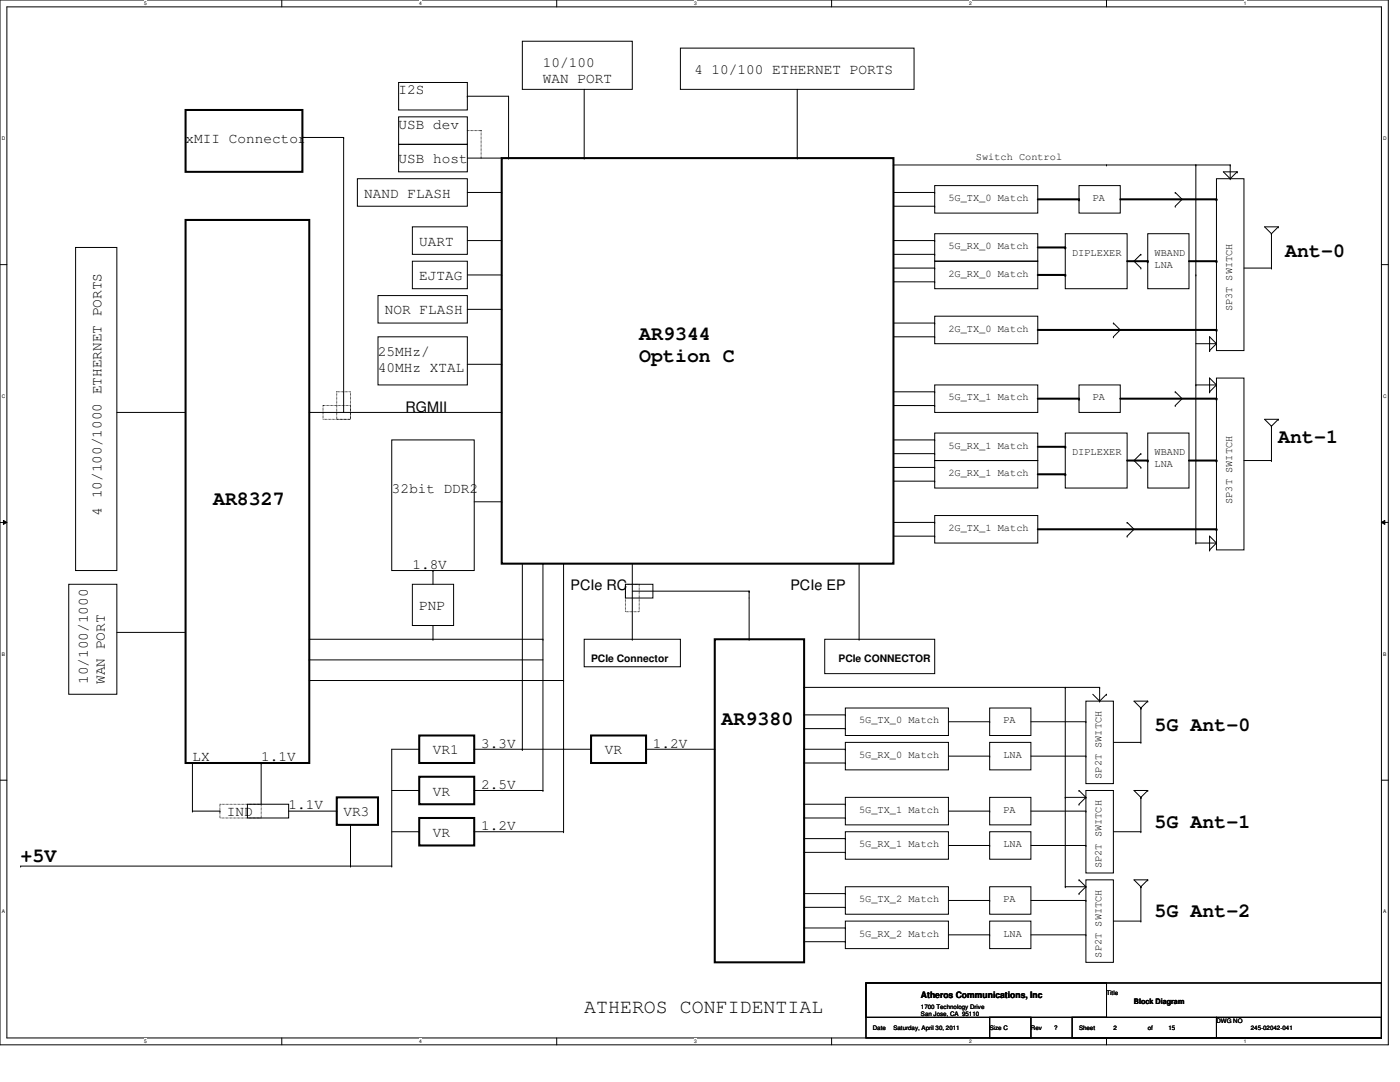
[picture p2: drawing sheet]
<svg xmlns="http://www.w3.org/2000/svg" width="279mm" height="216mm" viewBox="0 0 279 216" stroke-linecap="round" stroke-linejoin="round" font-family="sans-serif">
<path d="M0 0h277.1v208.5h-277.1zM1.4 1.4h274.3v205.7h-274.3z" fill="none" stroke="#000" stroke-width=".2"/>
<g fill="#fff">
<path d="M28.8 .1h.5v1.1h-.5z"/>
<path d="M28.8 207.3h.5v1h-.5z"/>
</g>
<path d="M56.2 0v1.4M56.2 207.1v1.4" fill="none" stroke="#000" stroke-width=".2"/>
<g fill="#fff">
<path d="M83.7 .1h.5v1.1h-.5z"/>
<path d="M83.7 207.3h.5v1h-.5z"/>
</g>
<path d="M111.1 0v1.4M111.1 207.1v1.4" fill="none" stroke="#000" stroke-width=".2"/>
<g fill="#fff">
<path d="M138.5 .1h.6v1.1h-.6z"/>
<path d="M138.5 207.3h.6v1h-.6z"/>
</g>
<path d="M166 0v1.4M166 207.1v1.4" fill="none" stroke="#000" stroke-width=".2"/>
<g fill="#fff">
<path d="M193.4 .1h.5v1.1h-.5z"/>
<path d="M193.4 207.3h.5v1h-.5z"/>
</g>
<path d="M220.8 0v1.4M220.8 207.1v1.4" fill="none" stroke="#000" stroke-width=".2"/>
<g fill="#fff">
<path d="M248.3 .1h.5v1.1h-.5z"/>
<path d="M248.3 207.3h.5v1h-.5z"/>
<path d="M.3 27.1h.8v1.1h-.8z"/>
<path d="M276 27.1h.7v1.1h-.7z"/>
<path d="M.3 78.5h.8v1.1h-.8z"/>
<path d="M276 78.5h.7v1.1h-.7z"/>
</g>
<path d="M0 52.8h1.4M275.7 52.8h1.4" fill="none" stroke="#000" stroke-width=".2"/>
<g fill="#fff">
<path d="M.3 130h.7v1.1h-.7z"/>
<path d="M276 130h.7v1.1h-.7z"/>
</g>
<path d="M0 104.2h1.4M.7 103.8l.7 .4-.7 .4zM275.7 104.2l.7-.4v.8zM275.7 104.2h1.4" fill="none" stroke="#000" stroke-width=".2"/>
<path d="M.7 103.8l.7 .4-.7 .4zM275.7 104.2l.7-.4v.8z" fill="#000"/>
<g fill="#fff">
<path d="M.3 181.4h.7v1.1h-.7z"/>
<path d="M276 181.4h.7v1.1h-.7z"/>
</g>
<g fill="none" stroke="#000" stroke-width=".2">
<path d="M79.6 16.5h13.7v5.4h-13.7zM93.3 19.2h.1M93.3 19.2h8.2v12.3M104.2 8.2h22v9.6h-22zM116.6 17.8v13.7M135.8 9.6h46.6v8.2h-46.6zM159.1 17.8v13.7M60.4 27.4h.1M60.4 27.4h8.2M68.6 27.4h.1M68.6 27.4v54.9M71.3 35.7h22v5.4h-22z"/>
<path d="M79.6 28.8h13.7v5.5h-13.7zM79.6 23.3h13.7v5.5h-13.7zM93.3 38.4h6.8M93.3 31.5h6.8M100.1 38.4h.1M100.1 31.5h.1M101.5 31.5h.1M116.6 31.5h.1M159.1 31.5h.1M178.3 32.9h.1M178.3 32.9h67.2M178.3 38.4h8.2"/>
<path d="M186.5 37h20.6v5.5h-20.6zM186.5 38.4h.1M215.3 37h8.3v5.5h-8.3zM220.8 32.9h.1M234.5 38.4h.1M234.5 38.4l1.4 1.4-1.4 1.3M238.7 32.9h.1M238.7 32.9v75.5M242.8 35.7h5.5v34.3h-5.5zM245.5 35.7h.1M245.5 32.9h.1M245.5 32.9v2.8"/>
<path d="M246.9 34.3h.1M246.9 34.3h-2.8l1.4 1.4M246.9 34.3l-1.4 1.4M15.1 49.4h8.2v64.4h-8.2zM75.4 59h17.9v5.5h-17.9zM82.3 52.1h11v5.5h-11zM82.3 45.3h11v5.4h-11zM93.3 48h6.8M93.3 54.9h6.8M100.1 48h.1M100.1 54.9h.1M178.3 53.5h8.2"/>
<path d="M178.3 41.1h8.2M178.3 48h8.2M178.3 50.7h8.2M178.3 56.2h8.2M186.5 46.6h20.6v5.5h-20.6zM186.5 52.1h20.6v5.5h-20.6zM186.5 41.1h.1M186.5 48h.1M186.5 50.7h.1M186.5 53.5h.1M186.5 56.2h.1M212.6 46.6h12.3v11h-12.3z"/>
<path d="M227.7 53.5h.1M227.7 50.7h.1M227.7 50.7l-1.4 1.4 1.4 1.4M229.1 46.6h8.2v11h-8.2zM234.5 41.1h.1M238.7 54.9h.1M248.3 53.5h5.4M253.7 46.6h.1M253.7 53.5h.1M253.7 46.6v6.9M255.1 45.3h.1M255.1 45.3l-1.4 1.3"/>
<path d="M255.1 45.3h-2.7l1.3 1.3M75.4 67.2h17.9v9.6h-17.9zM93.3 61.7h6.8M93.3 72.7h6.8M100.1 61.7h.1M100.1 72.7h.1M178.3 78.2h8.2M178.3 64.5h8.2M178.3 67.2h8.2M186.5 76.8h20.6v5.5h-20.6zM186.5 63.1h20.6v5.5h-20.6zM186.5 78.2h.1"/>
<path d="M186.5 64.5h.1M186.5 67.2h.1M215.3 76.8h8.3v5.5h-8.3zM222.2 64.5h.1M222.2 67.2h.1M222.2 64.5l1.4 1.3-1.4 1.4M234.5 78.2h.1M234.5 78.2l1.4 1.4-1.4 1.3M238.7 76.8h.1M238.7 68.6h4.1M238.7 76.8h4.1M241.4 67.2h.1"/>
<path d="M241.4 70h.1M241.4 78.2h.1M241.4 75.4h.1M241.4 67.2l1.4 1.4M241.4 75.4l1.4 1.4M241.4 67.2v2.8M241.4 75.4v2.8M242.8 75.4h5.5v34.3h-5.5zM242.8 68.6h.1M242.8 76.8h.1M242.8 68.6l-1.4 1.4M242.8 76.8l-1.4 1.4"/>
<path d="M23.3 82.3h13.7M37 82.3h.1M61.7 82.3h38.4M78.2 87.8h16.4v26h-16.4zM100.1 82.3h.1M178.3 80.9h8.2M178.3 87.8h8.2M178.3 90.5h8.2M178.3 93.3h8.2M178.3 96h8.2M186.5 86.4h20.6v5.5h-20.6zM186.5 91.9h20.6v5.5h-20.6z"/>
<path d="M186.5 80.9h.1M186.5 87.8h.1M186.5 90.5h.1M186.5 93.3h.1M186.5 96h.1M212.6 86.4h12.3v11h-12.3zM227.7 93.3h.1M227.7 90.5h.1M227.7 90.5l-1.4 1.4 1.4 1.4M229.1 86.4h8.2v11h-8.2zM234.5 80.9h.1M248.3 91.9h5.4"/>
<path d="M253.7 91.9h.1M253.7 85h.1M253.7 85v6.9M255.1 83.7h.1M255.1 83.7l-1.4 1.3M255.1 83.7h-2.7l1.3 1.3M13.7 116.6h9.6v21.9h-9.6zM82.3 116.6h8.2v8.2h-8.2zM86.4 113.8h.1M86.4 113.8v2.8M94.6 100.1h5.5M100.1 100.1h.1"/>
<path d="M104.2 112.5v37M108.4 112.5h.1M108.4 112.5v45.2M112.5 112.5h.1M112.5 112.5v53.5M124.8 116.6h5.5v2.7h-5.5zM126.2 112.5v15.1M126.2 118h23.3M149.5 118h.1M149.5 118v9.6M171.4 112.5v15.1M178.3 104.2h8.2"/>
<path d="M178.3 107h8.2M186.5 102.9h20.6v5.5h-20.6zM186.5 104.2h.1M186.5 107h.1M224.9 104.2h.1M224.9 107h.1M224.9 104.2l1.4 1.4-1.4 1.4M238.7 108.4h.1M238.7 108.4h4.1M241.4 109.7h.1M241.4 107h.1M241.4 107l1.4 1.4"/>
<path d="M241.4 107v2.7M242.8 108.4h.1M242.8 108.4l-1.4 1.3M23.3 126.2h13.7M37 126.2h.1M61.7 131.7h.1M61.7 135.8h50.8M61.7 131.7h46.7M61.7 127.6h46.7M86.4 127.6h.1M86.4 124.8v2.8M108.4 127.6h.1"/>
<path d="M112.5 135.8h.1M116.6 127.6h19.2v5.4h-19.2zM126.2 127.6h.1M149.5 127.6h.1M160.5 137.2h.1M160.5 137.2h59M164.6 127.6h21.9v6.8h-21.9zM171.4 127.6h.1M212.6 137.2h.1M212.6 137.2v39.7M216.7 139.9h5.5v16.5h-5.5zM218.1 138.5l1.4 1.4"/>
<path d="M219.5 139.9h.1M219.5 137.2h.1M219.5 137.2v2.7M220.8 138.5h.1M220.8 138.5l-1.3 1.4M229.1 139.9h.1M229.1 139.9l-1.4 1.4M229.1 139.9h-2.8l1.4 1.4M0 155.7h1.4M38.4 152.2v9.6M52.1 152.2h.1M52.1 152.2v8.3"/>
<path d="M78.2 157.7h5.5M83.7 149.5h.1M83.7 157.7h.1M83.7 149.5h-5.5v23.3M94.6 149.5h23.4M94.6 157.7h13.8M104.2 149.5h.1M108.4 157.7h.1M118 149.5h.1M128.9 149.5h13.7M142.6 149.5h.1M160.5 149.5h8.2"/>
<path d="M160.5 142.6h8.2M160.5 145.4h8.2M160.5 152.2h8.2M168.7 141.3h20.6v5.5h-20.6zM168.7 148.1h20.6v5.5h-20.6zM168.7 159.1h20.6v5.5h-20.6zM168.7 142.6h.1M168.7 145.4h.1M168.7 149.5h.1M168.7 152.2h.1M189.3 144h8.2M189.3 150.9h8.2"/>
<path d="M197.5 141.3h8.2v5.5h-8.2zM197.5 148.1h8.2v5.5h-8.2zM197.5 159.1h8.2v5.5h-8.2zM197.5 144h.1M197.5 150.9h.1M205.7 144h11M205.7 150.9h11M212.6 159.1h.1M212.6 159.1h4.1M215.3 157.7h.1M215.3 157.7l1.4 1.4M216.7 157.7h5.5v16.5h-5.5z"/>
<path d="M216.7 144h.1M216.7 150.9h.1M216.7 159.1h.1M216.7 159.1l-1.4 1.4M222.2 148.1h5.5M227.7 141.3h.1M227.7 148.1h.1M227.7 159.1h.1M227.7 141.3v6.8M227.7 159.1v6.9M229.1 157.7h.1M229.1 157.7h-2.8l1.4 1.4"/>
<path d="M229.1 157.7l-1.4 1.4M275.7 155.7h1.4M4.1 172.8h.1M4.1 172.8h74.1M38.4 161.8h.1M38.4 161.8h5.5M43.9 161.8h.1M49.4 160.5h8.2v2.7h-8.2zM57.6 161.8h9.6M67.2 161.8h.1M70 172.8h.1M70 164.6v8.2"/>
<path d="M78.2 172.8h.1M78.2 166h5.5M83.7 166h.1M94.6 166h17.9M112.5 166h.1M160.5 160.5h8.2M160.5 163.2h8.2M160.5 167.3h8.2M160.5 170.1h8.2M160.5 178.3h8.2M168.7 166h20.6v5.4h-20.6zM168.7 176.9h20.6v5.5h-20.6z"/>
<path d="M168.7 160.5h.1M168.7 163.2h.1M168.7 167.3h.1M168.7 170.1h.1M168.7 178.3h.1M189.3 161.8h8.2M189.3 168.7h8.2M189.3 179.7h8.2M197.5 166h8.2v5.4h-8.2zM197.5 176.9h8.2v5.5h-8.2zM197.5 161.8h.1M197.5 168.7h.1"/>
<path d="M197.5 179.7h.1M205.7 161.8h11M205.7 168.7h11M205.7 179.7h11M212.6 176.9h.1M212.6 176.9h4.1M215.3 160.5h.1M215.3 175.6h.1M215.3 178.3h.1M215.3 175.6l1.4 1.3M216.7 175.6h5.5v16.4h-5.5zM216.7 161.8h.1"/>
<path d="M216.7 168.7h.1M216.7 179.7h.1M216.7 176.9h.1M216.7 176.9l-1.4 1.4M222.2 166h5.5M227.7 166h.1M227.7 176.9h.1M227.7 176.9v6.9M229.1 175.6h.1M229.1 175.6l-1.4 1.3M229.1 175.6h-2.8l1.4 1.3M160.5 181.1h8.2"/>
<path d="M160.5 185.2h8.2M160.5 187.9h8.2M168.7 183.8h20.6v5.5h-20.6zM168.7 181.1h.1M168.7 185.2h.1M168.7 187.9h.1M172.8 196.1h48v6.9h-48zM172.8 196.1h102.9v11h-102.9zM189.3 186.5h8.2M197.5 183.8h8.2v5.5h-8.2zM197.5 186.5h.1M205.7 186.5h11"/>
<path d="M216.7 186.5h.1M222.2 183.8h5.5M227.7 183.8h.1M197.5 203h8.2v4.1h-8.2zM214 203h28.8v4.1h-28.8zM242.8 203h32.9v4.1h-32.9z"/>
</g>
<g fill="none" stroke="#000" stroke-width=".41">
<path d="M37 21.9h23.4v12.4h-23.4zM100.1 31.5h78.2v81h-78.2zM207.1 39.8h8.2M223.6 39.8h19.2M37 43.9h24.7v108.3h-24.7zM207.1 49.4h5.5M207.1 54.9h5.5M224.9 52.1h4.2M237.3 52.1h5.5M207.1 65.8h35.7M207.1 79.6h8.2M223.6 79.6h19.2"/>
<path d="M207.1 89.2h5.5M207.1 94.6h5.5M224.9 91.9h4.2M237.3 91.9h5.5M207.1 105.6h35.7M142.6 127.6h17.9v64.4h-17.9zM67.2 159.1h8.2v5.5h-8.2zM83.7 146.8h10.9v5.4h-10.9zM83.7 155h10.9v5.5h-10.9zM118 146.8h10.9v5.4h-10.9zM83.7 163.2h10.9v5.5h-10.9z"/>
</g>
<g fill="#000">
<circle cx="215.3" cy="39.8" r=".2"/>
<circle cx="242.8" cy="39.8" r=".2"/>
<circle cx="212.6" cy="49.4" r=".2"/>
<circle cx="212.6" cy="54.9" r=".2"/>
<circle cx="229.1" cy="52.1" r=".2"/>
<circle cx="242.8" cy="52.1" r=".2"/>
<circle cx="215.3" cy="79.6" r=".2"/>
<circle cx="242.8" cy="65.8" r=".2"/>
<circle cx="242.8" cy="79.6" r=".2"/>
<circle cx="212.6" cy="94.6" r=".2"/>
<circle cx="212.6" cy="89.2" r=".2"/>
<circle cx="229.1" cy="91.9" r=".2"/>
<circle cx="242.8" cy="91.9" r=".2"/>
<circle cx="242.8" cy="105.6" r=".2"/>
</g>
<path d="M93.3 26.1h2.7M96 26.1h.1M96 26.1v5.4M96 31.5h.1M67.2 78.2h2.8v5.5h-2.8zM64.5 80.9h5.5v2.8h-5.5zM124.8 116.6h2.8v5.5h-2.8zM43.9 160.5h8.2v2.7h-8.2z" fill="none" stroke="#000" stroke-width=".2" stroke-dasharray="0 .3"/>
<g font-size="4">
<text x="256.5" y="51.3">Ant-0</text>
<text x="127.6" y="67.8">AR9344</text>
<text x="127.6" y="72.3">Option C</text>
<text x="255.1" y="88.3">Ant-1</text>
<text x="42.5" y="100.7">AR8327</text>
<text x="144" y="144.6">AR9380</text>
<text x="230.4" y="146">5G Ant-0</text>
<text x="230.4" y="165.2">5G Ant-1</text>
<text x="4.1" y="172">+5V</text>
<text x="230.4" y="183">5G Ant-2</text>
<text x="116.6" y="202.2">ATHEROS CONFIDENTIAL</text>
</g>
<g font-size="2.9">
<text x="108.4" y="13.4">10/100</text>
<text x="108.4" y="16.6">WAN PORT</text>
<text x="138.5" y="14.7">4 10/100 ETHERNET PORTS</text>
<text x="79.6" y="18.9">I2S</text>
<text x="37" y="28.5">xMII Connector</text>
<text x="79.6" y="25.7">USB dev</text>
<text x="79.6" y="32.6">USB host</text>
<text x="72.7" y="39.4">NAND FLASH</text>
<text x="83.7" y="49">UART</text>
<text x="83.7" y="55.9">EJTAG</text>
<text x="76.8" y="62.7">NOR FLASH</text>
<text x="75.4" y="71">25MHz/</text>
<text x="75.4" y="74.2">40MHz XTAL</text>
<text x="80.9" y="82.2">RGMII</text>
<text x="78.2" y="98.4">32bit DDR2</text>
<text x="20.3" y="102.9" transform="rotate(-90 20.3 102.9)">4 10/100/1000 ETHERNET PORTS</text>
<text x="82.3" y="113.5">1.8V</text>
<text x="113.8" y="117.8">PCIe RC</text>
<text x="157.7" y="117.8">PCIe EP</text>
<text x="83.7" y="121.7">PNP</text>
<text x="17.5" y="136.5" transform="rotate(-90 17.5 136.5)">10/100/1000</text>
<text x="20.9" y="136.5" transform="rotate(-90 20.9 136.5)">WAN PORT</text>
<text x="96" y="149.2">3.3V</text>
<text x="130.3" y="149.2">1.2V</text>
<text x="38.4" y="151.9">LX</text>
<text x="52.1" y="151.9">1.1V</text>
<text x="86.4" y="150.5">VR1</text>
<text x="120.7" y="150.5">VR</text>
<text x="57.6" y="161.5">1.1V</text>
<text x="86.4" y="158.8">VR</text>
<text x="96" y="157.4">2.5V</text>
<text x="45.3" y="162.9">IND</text>
<text x="68.6" y="162.9">VR3</text>
<text x="86.4" y="167">VR</text>
<text x="96" y="165.6">1.2V</text>
</g>
<g font-size="2.1">
<text x="194.8" y="31.9">Switch Control</text>
<text x="189.3" y="40.1">5G_TX_0 Match</text>
<text x="218.1" y="40.1">PA</text>
<text x="189.3" y="49.7">5G_RX_0 Match</text>
<text x="214" y="51.1">DIPLEXER</text>
<text x="230.4" y="51.1">WBAND</text>
<text x="230.4" y="53.4">LNA</text>
<text x="189.3" y="55.2">2G_RX_0 Match</text>
<text x="245.9" y="62.1" transform="rotate(-90 245.9 62.1)">SP3T SWITCH</text>
<text x="189.3" y="66.2">2G_TX_0 Match</text>
<text x="189.3" y="79.9">5G_TX_1 Match</text>
<text x="218.1" y="79.9">PA</text>
<text x="189.3" y="89.5">5G_RX_1 Match</text>
<text x="189.3" y="95">2G_RX_1 Match</text>
<text x="214" y="90.9">DIPLEXER</text>
<text x="230.4" y="90.9">WBAND</text>
<text x="230.4" y="93.2">LNA</text>
<text x="245.9" y="100.5" transform="rotate(-90 245.9 100.5)">SP3T SWITCH</text>
<text x="189.3" y="106">2G_TX_1 Match</text>
<text x="118" y="132.2">PCIe Connector</text>
<text x="167.3" y="132.2">PCIe CONNECTOR</text>
<text x="171.4" y="144.4">5G_TX_0 Match</text>
<text x="200.3" y="144.4">PA</text>
<text x="171.4" y="151.2">5G_RX_0 Match</text>
<text x="200.3" y="151.2">LNA</text>
<text x="219.8" y="155.4" transform="rotate(-90 219.8 155.4)">SP2T SWITCH</text>
<text x="171.4" y="162.2">5G_TX_1 Match</text>
<text x="200.3" y="162.2">PA</text>
<text x="171.4" y="169">5G_RX_1 Match</text>
<text x="200.3" y="169">LNA</text>
<text x="219.8" y="173.2" transform="rotate(-90 219.8 173.2)">SP2T SWITCH</text>
<text x="171.4" y="180">5G_TX_2 Match</text>
<text x="200.3" y="180">PA</text>
<text x="171.4" y="186.9">5G_RX_2 Match</text>
<text x="200.3" y="186.9">LNA</text>
<text x="219.8" y="191.1" transform="rotate(-90 219.8 191.1)">SP2T SWITCH</text>
</g>
<text font-size="1.8" x="183.8" y="199.1">Atheros Communications, Inc</text>
<text font-size="1.5" x="226.3" y="200.3">Block Diagram</text>
<g font-size="1.2">
<text x="183.8" y="201.4">1700 Technology Drive</text>
<text x="183.8" y="202.7">San Jose, CA 95110</text>
<text x="220.8" y="198.6">Title</text>
<text x="174.2" y="205.5">Date</text>
<text x="178.3" y="205.5">Saturday, April 30, 2011</text>
<text x="197.5" y="205.5">Size C</text>
<text x="205.7" y="205.5">Rev</text>
<text x="210.4" y="205.5">?</text>
<text x="215.3" y="205.5">Sheet</text>
<text x="222.2" y="205.5">2</text>
<text x="229.1" y="205.5">of</text>
<text x="233.2" y="205.5">15</text>
<text x="242.8" y="204.1">DWG NO</text>
<text x="249.6" y="205.5">245-02042-041</text>
</g>
<g font-size="1">
<text x="28.8" y="1">5</text>
<text x="83.7" y="1">4</text>
<text x="138.5" y="1">3</text>
<text x="193.4" y="1">2</text>
<text x="248.3" y="1">1</text>
<text x=".3" y="28">D</text>
<text x="276" y="28">D</text>
<text x=".3" y="79.4">C</text>
<text x="276" y="79.4">C</text>
<text x=".3" y="130.8">B</text>
<text x="276" y="130.8">B</text>
<text x=".3" y="182.3">A</text>
<text x="276" y="182.3">A</text>
<text x="28.8" y="208.1">5</text>
<text x="83.7" y="208.1">4</text>
<text x="138.5" y="208.1">3</text>
<text x="193.4" y="208.1">2</text>
<text x="248.3" y="208.1">1</text>
</g>
</svg>
